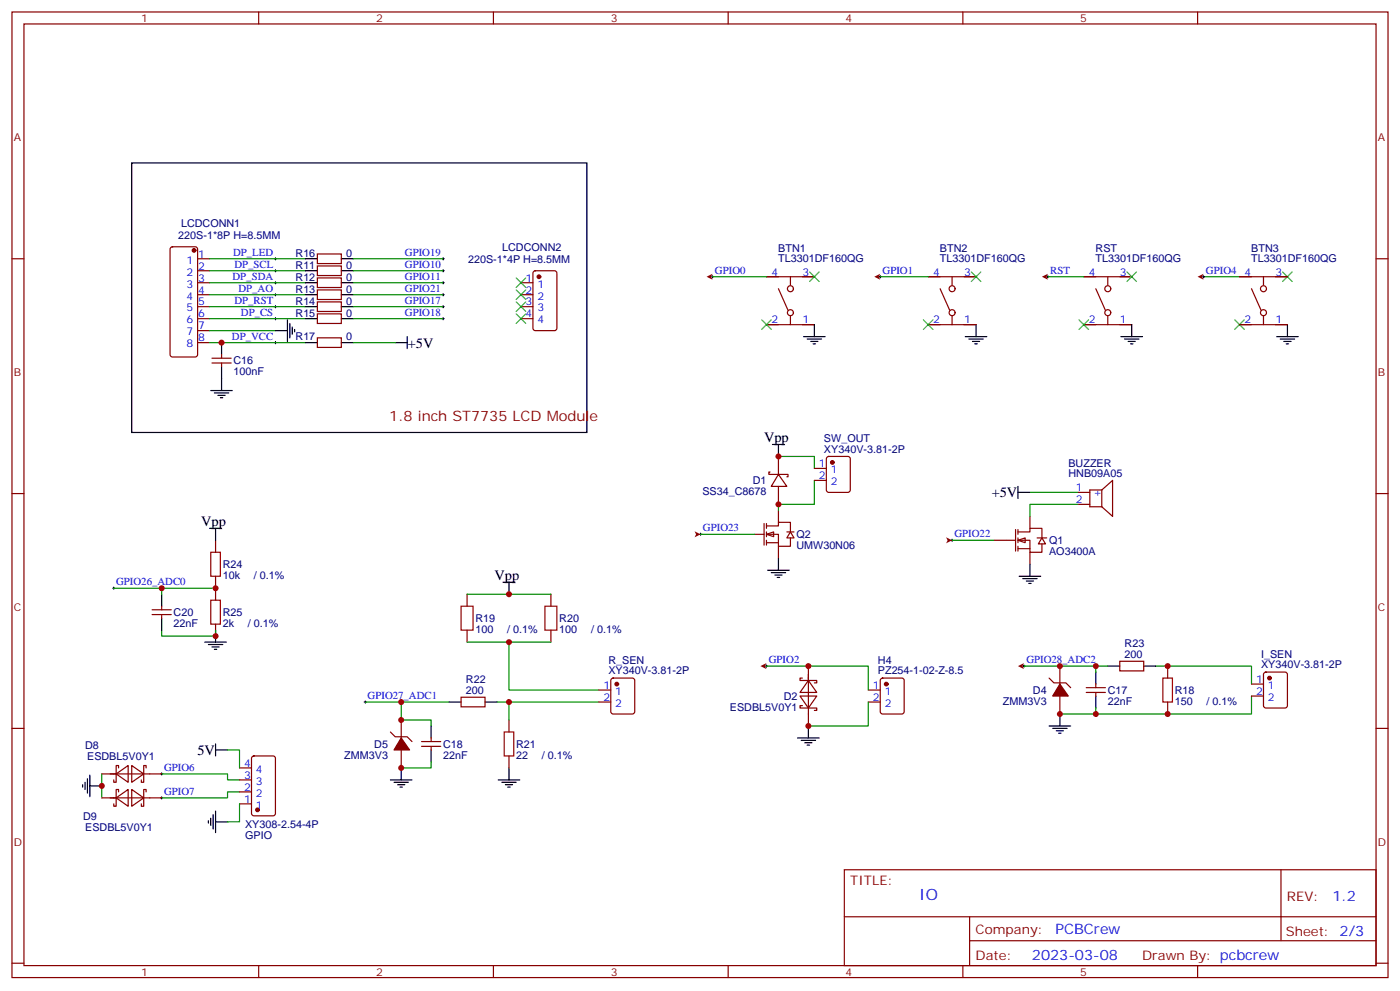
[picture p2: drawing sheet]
<svg xmlns="http://www.w3.org/2000/svg" width="412mm" height="292mm" viewBox="0 0 412 292" stroke-linecap="round" stroke-linejoin="round" font-family="sans-serif">
<g fill="none" stroke="#870000" stroke-width=".35">
<path d="M3.5 3.5h405.4v284.4h-405.4zM7.1 7.1h398.2v277.2h-398.2zM76.2 3.5v3.6M145.3 3.5v3.6M214.5 3.5v3.6M283.6 3.5v3.6M352.8 3.5v3.6M3.5 76.2h3.6M50.3 72.9l.5-.2h6.7l.7 .4v31.3l-.2 .5-.5 .2h-6.7l-.5-.2-.2-.5v-31zM58.2 76.2h3.5M58.2 79.7h3.5M93.5 78.3h7v2.8h-7z"/>
<path d="M93.5 74.8h7v2.8h-7zM157.2 79.9l.5-.2h5.6l.7 .5v16.5l-.4 .6-5.9 .1-.7-.5v-16.5zM405.3 76.2h3.6M58.2 83.3h3.5M58.2 86.8h3.5M58.2 90.3h3.5M58.2 93.8h3.5M58.2 97.4h3.5M93.5 81.8h7v2.9h-7zM93.5 85.4h7v2.8h-7zM93.5 88.9h7v2.8h-7zM93.5 92.4h7v2.8h-7z"/>
<path d="M93.5 99.5h7v2.8h-7zM153.5 83.3h3.5M153.5 86.8h3.5M153.5 90.3h3.5M153.5 93.8h3.5M225.8 81.5h14.1M225.8 95.6h14.1M229.3 85l2.8 6.4M232.8 81.5v2.5M232.8 93.1v2.5M273.4 81.5h14.1M273.4 95.6h14.1"/>
<path d="M276.9 85l2.9 6.4M280.5 81.5v2.5M280.5 93.1v2.5M319.3 81.5h14.1M319.3 95.6h14.1M322.8 85l2.8 6.4M326.3 81.5v2.5M326.3 93.1v2.5M58.2 100.9h3.5M62.4 106.9h5.7M62.4 105.5h5.7M65.3 104.4v1.1"/>
<path d="M65.3 106.9v1M3.5 145.3h3.6M317.5 145h3.5M317.5 148.5h3.5M324.6 144.3l3.1-2.8v10.5l-3.1-2.8M324.6 144.3v4.9M324.6 144.3h-3.6v4.9h3.6M405.3 145.3h3.6M3.5 214.5h3.6M405.3 214.5h3.6M248.7 256.1h156.6v28.2h-156.6zM377.3 256.1v20.9"/>
<path d="M248.7 270h156.5M285.6 277h119.6M285.6 270v14.1M3.5 283.6h3.6M76.2 284.3v3.6M145.3 284.3v3.6M214.5 284.3v3.6M283.6 284.3v3.6M352.8 284.3v3.6M405.3 283.6h3.6"/>
<circle cx="232.8" cy="85" r=".88"/>
<circle cx="232.8" cy="92.1" r=".88"/>
<circle cx="280.5" cy="85" r=".88"/>
<circle cx="280.5" cy="92.1" r=".88"/>
<circle cx="326.3" cy="85" r=".88"/>
<circle cx="326.3" cy="92.1" r=".88"/>
</g>
<g fill="#870000" stroke="#870000" stroke-width=".35">
<circle cx="57.1" cy="73.7" r=".53"/>
<circle cx="158.7" cy="81.5" r=".53"/>
</g>
<g fill="none" stroke="#3c3" stroke-width=".35">
<path d="M152 81.8l2.9 2.9M152 85.4l2.9 2.8M152 88.9l2.9 2.8M152 92.4l2.9 2.8M154.9 81.8l-2.9 2.9M154.9 85.4l-2.9 2.8M154.9 88.9l-2.9 2.8M154.9 92.4l-2.9 2.8M224.4 94.2l2.8 2.8M227.2 94.2l-2.8 2.8M238.5 80.1l2.8 2.8M241.3 80.1l-2.8 2.8"/>
<path d="M272 94.2l2.8 2.8M274.8 94.2l-2.8 2.8M286.1 80.1l2.8 2.8M288.9 80.1l-2.8 2.8M317.9 94.2l2.8 2.8M320.7 94.2l-2.8 2.8M332 80.1l2.8 2.8M334.8 80.1l-2.8 2.8"/>
</g>
<g fill="none" stroke="#000" stroke-width=".29">
<path d="M80.8 76.2h.7M80.8 79.7h.7M81.1 75.8v.8M81.1 79.4v.7M130.2 76.2h.7M130.2 79.7h.7M130.5 75.8v.8M130.5 79.4v.7M80.8 83.3h.7M80.8 86.8h.7M80.8 90.3h.7M80.8 93.8h.7"/>
<path d="M81.1 82.9v.7M81.1 86.4v.7M81.1 90v.7M81.1 93.5v.7M130.2 83.3h.7M130.2 86.8h.7M130.2 90.3h.7M130.2 93.8h.7M130.5 82.9v.7M130.5 86.4v.7M130.5 90v.7M130.5 93.5v.7"/>
<path d="M209.5 81.5h.8M209.9 81.1v.7M258.9 81.5h.7M259.3 81.1v.7M308.3 81.5h.7M308.7 81.1v.7M80.8 100.9h.7M81.1 100.5v.7"/>
</g>
<g fill="none" stroke="#008700" stroke-width=".35">
<path d="M61.7 76.2h28.3M61.7 79.7h28.3M104.1 79.7h26.4M104.1 76.2h26.4M61.7 83.3h28.3M61.7 86.8h28.3M61.7 90.3h28.3M61.7 93.8h28.3M61.7 97.4h19.4M104.1 83.3h26.4M104.1 86.8h26.4M104.1 90.3h26.4"/>
<path d="M104.1 93.8h26.4M209.9 81.5h15.9M259.3 81.5h14.1M308.7 81.5h10.6M61.7 100.9h28.3M104.1 100.9h12.3"/>
</g>
<g fill="none" stroke="#000" stroke-width=".35">
<path d="M38.8 48h134.1v79.4h-134.1zM90 79.7h3.5M90 76.2h3.5M100.5 79.7h3.6M100.5 76.2h3.6M81.1 97.4h3.6M84.7 94.2v6.3M85.4 95.2v4.3M86.1 96.3v2.1M86.8 97v.7M90 83.3h3.5M90 86.8h3.5"/>
<path d="M90 90.3h3.5M90 93.8h3.5M100.5 83.3h3.6M100.5 86.8h3.6M100.5 90.3h3.6M100.5 93.8h3.6M119.9 99.1v3.6M236.7 99.1h6.4M237.8 99.8h4.2M239.9 95.6v3.5M284.3 99.1h6.4M285.4 99.8h4.2"/>
<path d="M287.5 95.6v3.5M330.2 99.1h6.3M331.3 99.8h4.2M333.4 95.6v3.5M62.1 115h6.3M63.1 115.7h4.3M64.2 116.4h2.1M64.9 117.1h.7M65.3 100.9v3.5M65.3 107.9v7.1M90 100.9h3.5M100.5 100.9h3.6"/>
<path d="M116.4 100.9h3.5M238.8 100.5h2.1M239.5 101.2h.7M286.5 100.5h2.1M287.2 101.2h.7M332.3 100.5h2.1M333 101.2h.7"/>
</g>
<g fill="#fff" stroke="#870000" stroke-width=".35">
<path d="M299.9 159.1l2.1-.7v1.4z"/>
<path d="M306.9 158.4l1.1 1.8h-2.1z"/>
</g>
<g fill="none" stroke="#870000" stroke-width=".35">
<path d="M365.1 81.5h14.1M365.1 95.6h14.1M368.7 85l2.8 6.4M372.2 81.5v2.5M372.2 93.1v2.5M292.8 159.1h6.4M299.2 155.9v6.4M299.9 156.6h3.5v-1h3.5v2.8M299.9 159.1h3.5v3.5h3.5v-2.4M299.9 155.9v1.4M299.9 158.4v1.4M303.4 152v3.6"/>
<path d="M305.5 158.4h2.8M299.9 161.6h3.5M299.9 160.9v1.4M303.4 162.6v3.6"/>
<circle cx="372.2" cy="85" r=".88"/>
<circle cx="372.2" cy="92.1" r=".88"/>
</g>
<path d="M376.1 99.1h6.3M377.1 99.8h4.3M379.2 95.6v3.5M378.2 100.5h2.1M378.9 101.2h.7M299.9 145h3.5M299.9 143.2v3.6M300.2 169.7h6.4M301.3 170.4h4.2M302.3 171.1h2.1M303 171.8h.7M303.4 166.2v3.5" fill="none" stroke="#000" stroke-width=".35"/>
<path d="M354.5 81.5h10.6M280.5 159.1h12.3M303.4 145h14.1M317.5 148.5h-14.1v3.5" fill="none" stroke="#008700" stroke-width=".35"/>
<path d="M354.2 81.5h.7M354.5 81.1v.7M280.1 159.1h.7M280.5 158.7v.8" fill="none" stroke="#000" stroke-width=".29"/>
<path d="M363.7 94.2l2.8 2.8M366.5 94.2l-2.8 2.8M377.8 80.1l2.8 2.8M380.6 80.1l-2.8 2.8" fill="none" stroke="#3c3" stroke-width=".35"/>
<path d="M225.8 157.3l2.1-.7v1.4z" fill="#fff" stroke="#870000" stroke-width=".35"/>
<g fill="none" stroke="#870000" stroke-width=".35">
<path d="M226.8 139h-.3v.7h2.8M229.3 139.7l2.5 3.5h-4.6zM229.3 139.7h2.8v.7h-.3M229.3 134.4v5.3M239.9 137.9h3.5M243.7 134.6l.4-.2h5.7l.6 .4 .1 9.5-.5 .6-5.9 .1-.6-.5-.1-9.4zM222.2 157.3h2.9M225.1 154.2v6.3M225.8 154.9h3.5v-1.1h3.5v2.8M225.8 157.3h3.5v3.6h3.5v-2.5M225.8 159.8h3.5M225.8 154.2v1.4"/>
<path d="M225.8 156.6v1.4M225.8 159.1v1.4M229.3 143.2v5.3M229.3 150.3v3.5M231.8 156.6h2.1M232.8 156.6l1.1 1.8h-2.1zM239.9 141.5h3.5M229.3 160.9v3.5M236.4 199.7h-.7v.7h4.9v.7h-.7M238.1 196.1v17.7M259.5 199.9l.5-.2h5.6l.7 .4v9.5l-.4 .6-5.9 .1-.7-.5v-9.4zM309 199.7l1.4 1.4h3.6l1.4 1.4"/>
<path d="M312.2 196.1v5.3M344 196.1v3.6M235.7 205h4.9l-2.5 3.5zM236.4 207.8h-.7v.7h4.9v.7h-.7M238.1 200.4l2.5 3.5h-4.9zM255.8 203.2h3.5M255.8 206.7h3.5M312.2 205v5.3M344 206.7v3.6"/>
</g>
<g fill="none" stroke="#000" stroke-width=".35">
<path d="M227.5 130.9h3.6M229.3 130.9v3.5M226.1 167.9h6.4M227.2 168.6h4.2M228.2 169.3h2.2M229 170h.7M229.3 164.4v3.5M234.9 217.3h6.4M236 218h4.2M237.1 218.7h2.1M237.8 219.4h.7M238.1 213.8v3.5"/>
<path d="M309 213.8h6.4M310.1 214.5h4.2M311.1 215.2h2.2M311.9 215.9h.7M312.2 210.3v3.5"/>
</g>
<path d="M206 157.3h.7M206.4 157v.7M225.4 196.1h.7M225.8 195.8v.7M301.3 196.1h.7M301.6 195.8v.7" fill="none" stroke="#000" stroke-width=".29"/>
<path d="M229.3 134.4h10.6v3.5M206.4 157.3h15.8M239.9 141.5v7h-10.6v1.8M225.8 196.1h30v7.1M255.8 206.7v7.1h-17.7M368.7 205v5.3h-56.5" fill="none" stroke="#008700" stroke-width=".35"/>
<g fill="#870000" stroke="#870000" stroke-width=".35">
<path d="M312.2 201.4l2.5 3.6h-4.6z"/>
<circle cx="261.1" cy="201.4" r=".53"/>
<circle cx="245.2" cy="136.2" r=".53"/>
</g>
<path d="M342.5 199.7h2.9v7h-2.9z" fill="none" stroke="#a10000" stroke-width=".35"/>
<g fill="#870000">
<path d="M299.9 196.1l1.7-.8-.4 .8 .4 .9z"/>
<path d="M278.7 158.2l1.8 .9-1.8 .9 .4-.9z"/>
<path d="M224 196.1l1.8-.8-.5 .8 .5 .9z"/>
<path d="M204.6 156.5l1.8 .8-1.8 .9 .5-.9z"/>
<path d="M208.1 81.5l1.8-.9-.4 .9 .4 .9z"/>
<path d="M257.5 81.5l1.8-.9-.4 .9 .4 .9z"/>
<path d="M306.9 81.5l1.8-.9-.5 .9 .5 .9z"/>
<path d="M352.8 81.5l1.7-.9-.4 .9 .4 .9z"/>
</g>
<path d="M62.1 162.6h2.8v7.1h-2.8zM62.1 176.7h2.8v7.1h-2.8zM135.8 178.5h3.5v7.1h-3.5zM160.5 178.5h3.5v7.1h-3.5zM148.5 215.5h2.8v7.1h-2.8z" fill="none" stroke="#a10000" stroke-width=".35"/>
<g fill="none" stroke="#870000" stroke-width=".35">
<path d="M63.5 159.1v3.5M44.8 179.6h5.6M47.6 178.5v1.1M63.5 169.7v7M137.6 175v3.5M162.3 175v3.5M44.8 181h5.6M47.6 181v1M63.5 183.8v3.5M137.6 185.6v3.5M162.3 185.6v3.5M180.2 199.9l.4-.2h5.7l.6 .4 .1 9.5-.5 .6-5.9 .1-.6-.5-.1-9.4z"/>
<path d="M329.8 194.7h7.1v2.9h-7.1zM372.4 198.1l.5-.2h5.6l.7 .4v9.5l-.4 .6-5.9 .1-.7-.5v-9.4zM115 215.5l1.4 1.5h3.5l1.5 1.4M118.2 212v5.3M124.2 219.8h5.6M124.2 218.4h5.6M127 217.3v1.1M127 219.8v1M135.8 205.3h7.1v2.8h-7.1zM149.9 212v3.5M176.4 203.2h3.5M176.4 206.7h3.5"/>
<path d="M320 203.9h5.6M320 202.5h5.6M322.8 201.4v1.1M322.8 203.9v1.1M368.7 201.4h3.5M368.7 205h3.5M30 227.9h17.6M30 235h17.6M34.2 227.9l3.5-2.5v5zM34.2 235l3.5-2.5v4.9zM34.9 226.1v-.7h-.7v5h-.7v-.7M34.9 233.2v-.7h-.7v4.9h-.7v-.7"/>
<path d="M38.8 225.4l3.5 2.5-3.5 2.5zM38.8 232.5l3.5 2.5-3.5 2.4zM43 226.1v-.7h-.7v5h-.7v-.7M43 233.2v-.7h-.7v4.9h-.7v-.7M70.6 236.7h3.5M70.6 233.2h3.5M70.6 229.7h3.5M70.6 226.1h3.5M74.3 222.8l.5-.2h5.6l.7 .4v16.5l-.4 .7h-5.9l-.7-.4v-16.5zM118.2 220.8v5.3M149.9 222.6v3.5"/>
</g>
<g fill="none" stroke="#000" stroke-width=".35">
<path d="M61.7 155.6h3.6M63.5 155.6v3.5M47.6 175v3.5M148.2 171.4h3.5M149.9 171.4v3.6M47.6 182v3.6M60.3 189.1h6.4M61.4 189.8h4.2M62.4 190.5h2.2M63.1 191.2h.8M63.5 185.6v3.5M322.8 197.9v3.5"/>
<path d="M326.3 196.1h3.5M336.9 196.1h3.5M63.5 219.1v3.5M127 213.8v3.5M132.3 206.7h3.5M142.9 206.7h3.5M322.8 205v3.5M24.3 231.1v.7M25 230.4v2.1M25.8 229.3v4.2M26.5 231.4h3.5M26.5 228.2v6.4"/>
<path d="M62.8 239.9v4.2M63.5 238.8v6.4M63.5 220.8h3.5M115 229.7h6.4M116.1 230.4h4.2M117.1 231.1h2.1M117.8 231.8h.7M118.2 226.1v3.6M127 220.8v3.6M146.8 229.7h6.3M147.8 230.4h4.2M148.9 231.1h2.1"/>
<path d="M149.6 231.8h.7M149.9 226.1v3.6M61.4 241.7v.7M62.1 240.9v2.2M63.5 242h3.5"/>
</g>
<g fill="none" stroke="#008700" stroke-width=".35">
<path d="M33.5 173.2h30M47.6 173.2v1.8M137.6 175h24.7M47.6 185.6v1.7h15.9v-1.7M137.6 189.1h24.7M149.9 189.1v14.1h26.5M301.6 196.1h24.7M322.8 196.1v1.8M340.4 196.1h28.3v5.3M107.6 206.7h10.6M132.3 206.7h-14.1v5.3h8.8v1.8M146.4 206.7h3.5"/>
<path d="M176.4 206.7h-26.5v5.3M322.8 208.5v1.8M30 227.9v7.1M47.6 227.9h19.4v1.8h3.6M67 220.8h3.6v5.3M70.6 233.2h-3.6v1.8h-19.4M70.6 236.7v5.3h-3.6M127 224.4v1.7h-8.8"/>
</g>
<g fill="#870000" stroke="#870000" stroke-width=".35">
<path d="M118.2 217.3l2.4 3.5h-4.5z"/>
<circle cx="373.9" cy="199.7" r=".53"/>
<circle cx="181.7" cy="201.4" r=".53"/>
<circle cx="75.8" cy="238.5" r=".53"/>
</g>
<path d="M33.2 173.2h.7M33.5 172.9v.7M107.2 206.7h.7M107.6 206.4v.7M47.3 227.9h.7M47.3 235h.7M47.6 227.5v.7M47.6 234.6v.7" fill="none" stroke="#000" stroke-width=".29"/>
<g fill="#c00">
<circle cx="65.3" cy="100.9" r=".88"/>
<circle cx="229.3" cy="148.5" r=".88"/>
<circle cx="229.3" cy="134.4" r=".88"/>
<circle cx="238.1" cy="196.1" r=".88"/>
<circle cx="238.1" cy="213.8" r=".88"/>
<circle cx="149.9" cy="189.1" r=".88"/>
<circle cx="149.9" cy="175" r=".88"/>
<circle cx="149.9" cy="206.7" r=".88"/>
<circle cx="344" cy="196.1" r=".88"/>
<circle cx="344" cy="210.3" r=".88"/>
<circle cx="63.5" cy="173.2" r=".88"/>
<circle cx="312.2" cy="210.3" r=".88"/>
<circle cx="312.2" cy="196.1" r=".88"/>
<circle cx="322.8" cy="196.1" r=".88"/>
<circle cx="322.8" cy="210.3" r=".88"/>
<circle cx="118.2" cy="206.7" r=".88"/>
<circle cx="118.2" cy="212" r=".88"/>
<circle cx="118.2" cy="226.1" r=".88"/>
<circle cx="63.5" cy="187.3" r=".88"/>
<circle cx="47.6" cy="173.2" r=".88"/>
<circle cx="30" cy="231.4" r=".88"/>
</g>
<text font-size="4.6" fill="#00f" x="270.8" y="265.1">IO</text>
<g font-size="4.2">
<text x="120.1" y="102.3">+5V</text>
<text x="225.1" y="130.2">Vpp</text>
<text x="292.1" y="146.4">+5V</text>
<text x="59.3" y="154.9">Vpp</text>
<text x="145.7" y="170.7">Vpp</text>
<text x="58.1" y="222.3">5V</text>
</g>
<text font-size="4.2" fill="#800" x="114.7" y="123.8">1.8 inch ST7735 LCD Module</text>
<g font-size="4.2" fill="#00f">
<text x="392.5" y="265.4">1.2</text>
<text x="310.9" y="274.9">PCBCrew</text>
<text x="304" y="282.7">2023-03-08</text>
</g>
<g font-size="3.9" fill="#800">
<text x="250.5" y="260.7">TITLE:</text>
<text x="379.1" y="265.4">REV:</text>
<text x="287.4" y="274.9">Company:</text>
<text x="378.7" y="275.5">Sheet: 2/3</text>
<text x="287.4" y="282.6">Date:</text>
<text x="336.4" y="282.7">Drawn By: pcbcrew</text>
</g>
<g font-size="3.2" fill="#800">
<text x="41.6" y="6.5">1</text>
<text x="110.8" y="6.5">2</text>
<text x="179.9" y="6.5">3</text>
<text x="249.1" y="6.5">4</text>
<text x="318.2" y="6.5">5</text>
<text x="4.1" y="41.6">A</text>
<text x="405.9" y="41.6">A</text>
<text x="4.1" y="110.8">B</text>
<text x="405.9" y="110.8">B</text>
<text x="4.1" y="179.9">C</text>
<text x="405.9" y="179.9">C</text>
<text x="4.1" y="249.1">D</text>
<text x="405.9" y="249.1">D</text>
<text x="41.6" y="287.3">1</text>
<text x="110.8" y="287.3">2</text>
<text x="179.9" y="287.3">3</text>
<text x="249.1" y="287.3">4</text>
<text x="318.2" y="287.3">5</text>
</g>
<g font-size="3.2" fill="#000080">
<text x="52.5" y="70.3">220S-1*8P H=8.5MM</text>
<text x="53.3" y="66.7">LCDCONN1</text>
<text x="87.1" y="75.6">R16</text>
<text x="101.9" y="75.6">0</text>
<text x="137.9" y="77.3">220S-1*4P H=8.5MM</text>
<text x="147.9" y="73.8">LCDCONN2</text>
<text x="229.2" y="77.3">TL3301DF160QG</text>
<text x="229.2" y="74.3">BTN1</text>
<text x="276.9" y="77.3">TL3301DF160QG</text>
<text x="276.9" y="74.3">BTN2</text>
<text x="322.7" y="77.3">TL3301DF160QG</text>
<text x="322.7" y="74.3">RST</text>
<text x="368.6" y="77.3">TL3301DF160QG</text>
<text x="368.6" y="74.3">BTN3</text>
<text x="87.1" y="79.1">R11</text>
<text x="87.1" y="82.6">R12</text>
<text x="101.9" y="79.1">0</text>
<text x="101.9" y="82.6">0</text>
<text x="87.1" y="86.1">R13</text>
<text x="87.1" y="89.7">R14</text>
<text x="101.9" y="86.1">0</text>
<text x="101.9" y="89.7">0</text>
<text x="87.1" y="93.2">R15</text>
<text x="101.9" y="93.2">0</text>
<text x="87.1" y="100.3">R17</text>
<text x="101.9" y="100.3">0</text>
<text x="68.8" y="107.3">C16</text>
<text x="68.8" y="110.5">100nF</text>
<text x="242.7" y="130.1">SW_OUT</text>
<text x="242.7" y="133.3">XY340V-3.81-2P</text>
<text x="314.7" y="137.5">BUZZER</text>
<text x="221.7" y="142.6">D1</text>
<text x="314.7" y="140.4">HNB09A05</text>
<text x="206.9" y="145.8">SS34_C8678</text>
<text x="234.6" y="161.7">UMW30N06</text>
<text x="234.6" y="158.5">Q2</text>
<text x="309" y="160.2">Q1</text>
<text x="65.6" y="167.3">R24</text>
<text x="309" y="163.4">AO3400A</text>
<text x="65.6" y="170.5">10k</text>
<text x="74.8" y="170.5">/ 0.1%</text>
<text x="51.2" y="184.6">22nF</text>
<text x="51.2" y="181.4">C20</text>
<text x="65.6" y="184.6">2k</text>
<text x="65.6" y="181.4">R25</text>
<text x="73" y="184.6">/ 0.1%</text>
<text x="140.1" y="183.2">R19</text>
<text x="164.7" y="183.2">R20</text>
<text x="140.1" y="186.4">100</text>
<text x="149.4" y="186.4">/ 0.1%</text>
<text x="164.7" y="186.4">100</text>
<text x="174.1" y="186.4">/ 0.1%</text>
<text x="331.3" y="190.5">R23</text>
<text x="179.2" y="195.4">R_SEN</text>
<text x="258.6" y="195.4">H4</text>
<text x="331.3" y="193.7">200</text>
<text x="371.5" y="196.8">XY340V-3.81-2P</text>
<text x="371.5" y="193.6">I_SEN</text>
<text x="137.2" y="201">R22</text>
<text x="179.2" y="198.6">XY340V-3.81-2P</text>
<text x="258.6" y="198.6">PZ254-1-02-Z-8.5</text>
<text x="137.2" y="204.3">200</text>
<text x="215" y="209.3">ESDBL5V0Y1</text>
<text x="230.9" y="206.1">D2</text>
<text x="295.5" y="207.5">ZMM3V3</text>
<text x="304.3" y="204.3">D4</text>
<text x="326.3" y="207.5">22nF</text>
<text x="326.3" y="204.3">C17</text>
<text x="346.1" y="207.5">150</text>
<text x="346.1" y="204.3">R18</text>
<text x="355.4" y="207.5">/ 0.1%</text>
<text x="25.1" y="220.5">D8</text>
<text x="110.2" y="220.2">D5</text>
<text x="130.5" y="220.2">C18</text>
<text x="152" y="220.2">R21</text>
<text x="25.7" y="223.7">ESDBL5V0Y1</text>
<text x="101.4" y="223.4">ZMM3V3</text>
<text x="130.5" y="223.4">22nF</text>
<text x="152" y="223.4">22</text>
<text x="159.6" y="223.4">/ 0.1%</text>
<text x="24.5" y="241.4">D9</text>
<text x="25.1" y="244.6">ESDBL5V0Y1</text>
<text x="72.2" y="243.8">XY308-2.54-4P</text>
<text x="72.2" y="247">GPIO</text>
</g>
<g font-size="3.2" fill="#00f">
<text x="54.9" y="77.6">1</text>
<text x="58.4" y="75.8">1</text>
<text x="68.7" y="75.3">DP_LED</text>
<text x="119.3" y="75.3">GPIO19</text>
<text x="54.9" y="81.1">2</text>
<text x="58.4" y="79.4">2</text>
<text x="58.4" y="82.9">3</text>
<text x="68.5" y="82.4">DP_SDA</text>
<text x="69" y="78.8">DP_SCL</text>
<text x="119.3" y="78.8">GPIO10</text>
<text x="119.3" y="82.4">GPIO11</text>
<text x="154.8" y="82.9">1</text>
<text x="210.6" y="80.6">GPIO0</text>
<text x="227.3" y="81.1">4</text>
<text x="236.4" y="81.1">3</text>
<text x="260" y="80.6">GPIO1</text>
<text x="274.9" y="81.1">4</text>
<text x="284" y="81.1">3</text>
<text x="309.4" y="80.6">RST</text>
<text x="320.8" y="81.1">4</text>
<text x="329.8" y="81.1">3</text>
<text x="355.2" y="80.6">GPIO4</text>
<text x="366.6" y="81.1">4</text>
<text x="375.7" y="81.1">3</text>
<text x="54.9" y="84.7">3</text>
<text x="54.9" y="88.2">4</text>
<text x="58.4" y="86.4">4</text>
<text x="58.4" y="90">5</text>
<text x="69" y="89.4">DP_RST</text>
<text x="70.2" y="85.9">DP_AO</text>
<text x="119.3" y="85.9">GPIO21</text>
<text x="119.3" y="89.4">GPIO17</text>
<text x="154.8" y="86.4">2</text>
<text x="154.8" y="90">3</text>
<text x="158.3" y="84.7">1</text>
<text x="158.3" y="88.2">2</text>
<text x="54.9" y="91.7">5</text>
<text x="54.9" y="95.2">6</text>
<text x="58.4" y="93.5">6</text>
<text x="71" y="93">DP_CS</text>
<text x="119.3" y="93">GPIO18</text>
<text x="154.8" y="93.5">4</text>
<text x="158.3" y="91.7">3</text>
<text x="158.3" y="95.2">4</text>
<text x="227.3" y="95.2">2</text>
<text x="236.4" y="95.2">1</text>
<text x="274.9" y="95.2">2</text>
<text x="284" y="95.2">1</text>
<text x="320.8" y="95.2">2</text>
<text x="329.8" y="95.2">1</text>
<text x="366.6" y="95.2">2</text>
<text x="375.7" y="95.2">1</text>
<text x="54.9" y="98.8">7</text>
<text x="58.4" y="97">7</text>
<text x="58.4" y="100.5">8</text>
<text x="68.3" y="100">DP_VCC</text>
<text x="54.9" y="102.3">8</text>
<text x="241.2" y="137.6">1</text>
<text x="241.2" y="141.1">2</text>
<text x="244.7" y="139.3">1</text>
<text x="244.7" y="142.9">2</text>
<text x="316.9" y="144.6">1</text>
<text x="316.9" y="148.2">2</text>
<text x="322.1" y="146">+</text>
<text x="207.1" y="156.5">GPIO23</text>
<text x="281.2" y="158.2">GPIO22</text>
<text x="34.2" y="172.3">GPIO26_ADC0</text>
<text x="226.5" y="195.3">GPIO2</text>
<text x="302.3" y="195.3">GPIO28_ADC2</text>
<text x="177.7" y="202.8">1</text>
<text x="257.1" y="202.8">1</text>
<text x="370" y="201.1">1</text>
<text x="373.5" y="202.8">1</text>
<text x="108.3" y="205.8">GPIO27_ADC1</text>
<text x="177.7" y="206.4">2</text>
<text x="181.2" y="204.6">1</text>
<text x="181.2" y="208.1">2</text>
<text x="257.1" y="206.4">2</text>
<text x="260.6" y="204.6">1</text>
<text x="260.6" y="208.1">2</text>
<text x="370" y="204.6">2</text>
<text x="373.5" y="206.4">2</text>
<text x="48.3" y="227">GPIO6</text>
<text x="71.9" y="225.8">4</text>
<text x="75.4" y="227.5">4</text>
<text x="71.9" y="232.8">2</text>
<text x="71.9" y="229.3">3</text>
<text x="75.4" y="231.1">3</text>
<text x="48.3" y="234.1">GPIO7</text>
<text x="71.9" y="236.4">1</text>
<text x="75.4" y="238.1">1</text>
<text x="75.4" y="234.6">2</text>
</g>
</svg>
